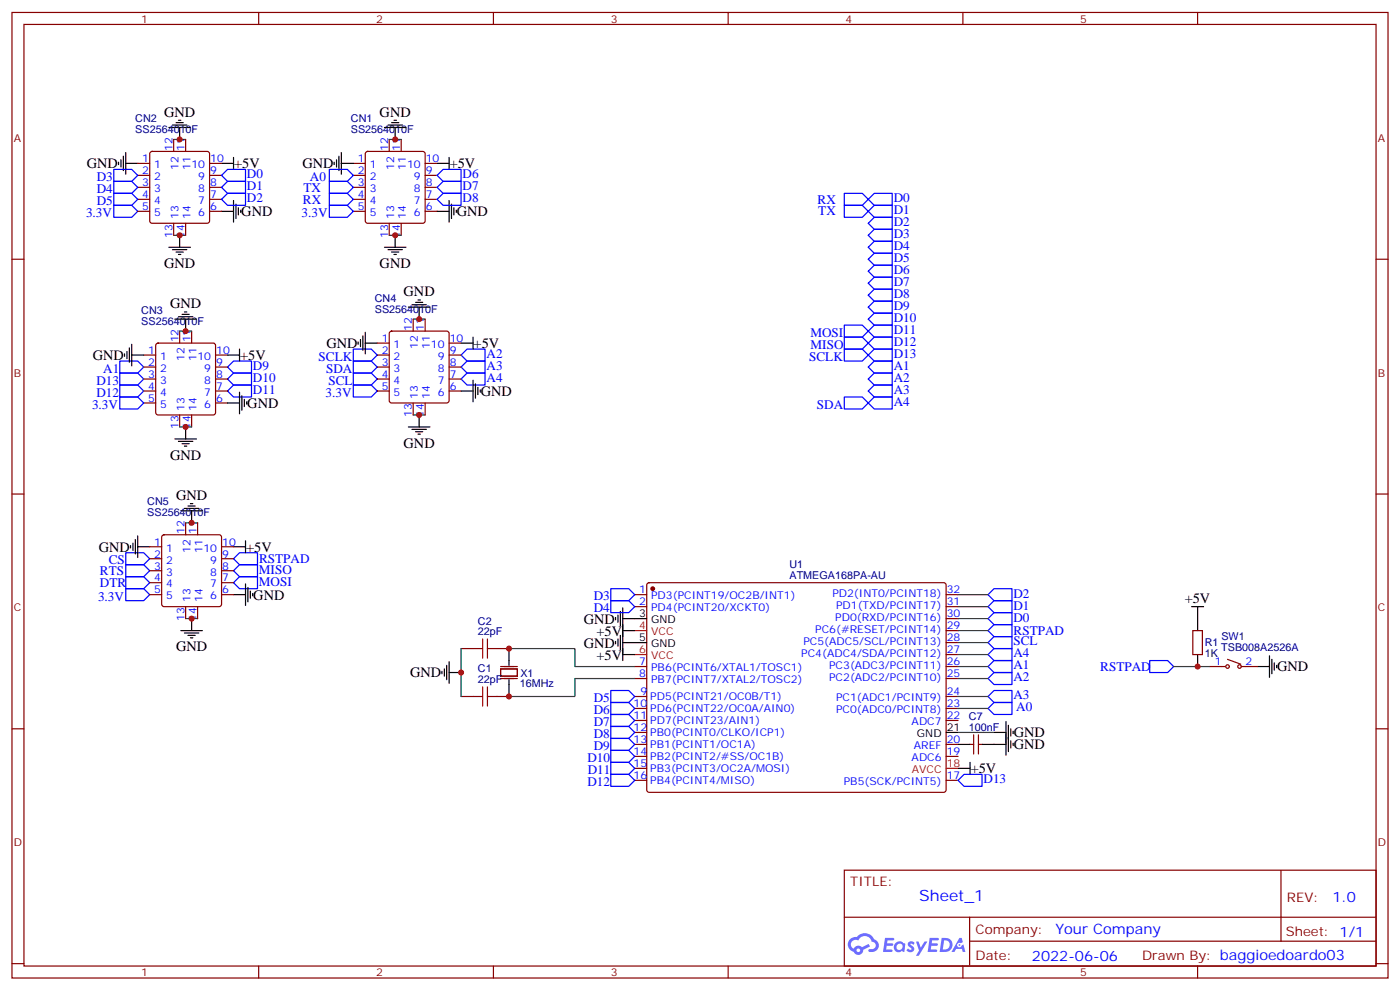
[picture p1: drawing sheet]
<svg xmlns="http://www.w3.org/2000/svg" width="412mm" height="292mm" viewBox="0 0 412 292" stroke-linecap="round" stroke-linejoin="round" font-family="sans-serif">
<g fill="none" stroke="#870000" stroke-width=".35">
<path d="M3.5 3.7h405.4v284.3h-405.4zM7.1 7.2h398.2v277.3h-398.2zM76.2 3.7v3.5M145.3 3.7v3.5M214.5 3.7v3.5M283.6 3.7v3.5M352.8 3.7v3.5M3.5 76.3h3.6M405.3 76.3h3.6M3.5 145.5h3.6M405.3 145.5h3.6M3.5 214.6h3.6"/>
<path d="M405.3 214.6h3.6M248.7 256.3h156.6v28.2h-156.6zM377.3 256.3v20.9M248.7 270.1h156.5M285.6 277.2h119.6M285.6 270.1v14.1M3.5 283.8h3.6M76.2 284.5v3.5M145.3 284.5v3.5M214.5 284.5v3.5M283.6 284.5v3.5M352.8 284.5v3.5"/>
<path d="M405.3 283.8h3.6"/>
</g>
<g fill="#5487ff">
<path d="M267.7 277.4a1.22 1.22 0 0 1 1.7 .3l-.4 .6a.47 .47 0 0 0-.3-.4 .47 .47 0 0 0-.5 .2l.1 .2a1.14 1.14 0 0 1 .8 1.7 1.14 1.14 0 0 1-1.9 0l-.2-.2 .5-.5 .7 .4a.29 .29 0 0 0 .3-.2 .29 .29 0 0 0-.2-.4 1.04 1.04 0 0 1-.6-1.7z"/>
<path d="M260.7 276.2h2.4l.3 .2-.2 .5h-1.8l-.1 .9h1.5l.3 .3-.3 .4h-1.6l-.2 1.1 1.7 .1 .2 .3-.2 .3h-2.6z"/>
<path d="M273.8 276.2h2.4l.3 .2-.1 .5h-1.8l-.2 .9h1.6l.3 .3-.4 .4h-1.6l-.1 1.1 1.7 .1 .2 .3-.2 .3h-2.6z"/>
<path d="M282.6 276.2h.7l.3 1.2-.6 .4a.69 .69 0 0 0-1 .2 .69 .69 0 0 0 .4 1 .69 .69 0 0 0 .9-.6l.5-.3 .6 2.2h-.8l-.2-.9h-1.8l-.5 .9h-.8z"/>
<path d="M269.8 277.3h.8l.6 1.8 1.1-1.8h.9l-2.6 4.2h-.8l.9-1.6z"/>
<path d="M277.4 276.2l-.6 4.1h1.3a2.11 2.11 0 0 0 2.5-2.1 2.11 2.11 0 0 0-2.5-2zM278.1 276.9a1.39 1.39 0 0 1 1.7 1.4 1.39 1.39 0 0 1-1.8 1.3h-.3z"/>
<path d="M263.7 277.8a1.54 1.54 0 0 0-.1 2.2 1.54 1.54 0 0 0 2.2 .1l.6 .2 .3-2.3-.2-.2h-.4a1.49 1.49 0 0 0-2.4 0zM264 278.8a.94 .94 0 0 1 1.8 0 .94 .94 0 0 1-1.8 0z"/>
<path d="M250.4 276.6a2.18 2.18 0 0 0 1.1 3.7 1.44 1.44 0 0 0 1.6 .9 1.44 1.44 0 0 0 1.2-1.5l2-1-.5-.7-1.9 .9a1.47 1.47 0 0 0-2.4 .5 1.39 1.39 0 0 1-.7-2 1.39 1.39 0 0 1 2-.4 2.12 2.12 0 0 1 2.2-1.3 2.12 2.12 0 0 1 1.9 1.7 1.14 1.14 0 0 1 1.1 1.4 1.14 1.14 0 0 1-1.7 .7 .43 .43 0 0 0-.5 .4 .43 .43 0 0 0 .4 .4 1.98 1.98 0 0 0 2.5-1.2 1.98 1.98 0 0 0-1.2-2.5 3.1 3.1 0 0 0-5.3-.7l-.9 .1zM252.3 279.9a.55 .55 0 0 1 1.1 0 .55 .55 0 0 1-1.1 0z"/>
<circle cx="282.6" cy="278.3" r=".26"/>
</g>
<g fill="none" stroke="#870000" stroke-width=".35">
<path d="M40.6 48.1h3.5M40.6 51.6h3.5M40.6 55.2h3.5M40.6 58.7h3.5M44.3 44.8l.5-.2h16.2l.5 .2 .2 .5v19.8l-.2 .5-.5 .2h-16.2l-.5-.3-.2-.4v-19.8zM51.2 41.1v3.5M54.7 41.1v3.5M61.7 48.1h3.6M61.7 51.6h3.6M61.7 55.2h3.6M61.7 58.7h3.6M104.1 48.1h3.5"/>
<path d="M104.1 51.6h3.5M104.1 55.2h3.5M104.1 58.7h3.5M107.8 44.8l.5-.2h16.2l.5 .2 .2 .5v19.8l-.2 .5-.5 .2h-16.2l-.5-.3-.2-.4v-19.8zM114.7 41.1v3.5M118.2 41.1v3.5M125.2 48.1h3.6M125.2 51.6h3.6M125.2 55.2h3.6M125.2 58.7h3.6M40.6 62.2h3.5M51.2 65.8v3.5"/>
<path d="M54.7 65.8v3.5M61.7 62.2h3.6M104.1 62.2h3.5M114.7 65.8v3.5M118.2 65.8v3.5M125.2 62.2h3.6M52.9 97.5v3.5M56.4 97.5v3.5M114.9 97.7l.5-.2h16.2l.5 .2 .2 .5v19.8l-.2 .5-.5 .2h-16.2l-.5-.3-.2-.4v-19.8zM121.7 94v3.5M125.2 94v3.5M42.3 104.6h3.6"/>
<path d="M42.3 108.1h3.6M42.3 111.6h3.6M42.3 115.1h3.6M42.3 118.7h3.6M46.1 101.2l.5-.2h16.2l.5 .2 .2 .5v19.8l-.2 .5-.5 .2h-16.2l-.5-.2-.2-.5v-19.8zM63.5 104.6h3.5M63.5 108.1h3.5M63.5 111.6h3.5M63.5 115.1h3.5M63.5 118.7h3.5M111.1 101h3.6M111.1 104.6h3.6"/>
<path d="M111.1 108.1h3.6M111.1 111.6h3.6M111.1 115.1h3.6M121.7 118.7v3.5M125.2 118.7v3.5M132.3 101h3.5M132.3 104.6h3.5M132.3 108.1h3.5M132.3 111.6h3.5M132.3 115.1h3.5M52.9 122.2v3.5M56.4 122.2v3.5"/>
<path d="M47.9 157.7l.4-.2h16.3l.5 .2 .2 .5v19.7l-.3 .5-.4 .2h-16.3l-.5-.2-.2-.5v-19.7zM54.7 154v3.5M58.2 154v3.5M44.1 175.1h3.5M44.1 161h3.5M44.1 164.5h3.5M44.1 168.1h3.5M44.1 171.6h3.5M54.7 178.6v3.6M58.2 178.6v3.6M65.3 175.1h3.5M65.3 161h3.5"/>
<path d="M65.3 164.5h3.5M65.3 168.1h3.5M65.3 171.6h3.5M187 175.1h3.5M187 178.6h3.5M190.7 171.8l.5-.2h86.8l.5 .2 .2 .5-.1 60.6-.6 .4h-87.1l-.4-.7v-60.3zM278.7 175.1h3.5M278.7 178.6h3.5M135.8 191h3.5M146.4 191h3.5M147.5 197h4.9v2.1h-4.9zM147.5 196.3h4.9"/>
<path d="M147.5 199.8h4.9M187 196.3h3.5M187 199.8h3.5M278.7 196.3h3.5M278.7 199.8h3.5M278.7 192.8h3.5M278.7 189.2h3.5M278.7 185.7h3.5M278.7 182.2h3.5M351.4 185.7h2.8v7.1h-2.8zM356.3 196.3h4.6M361.6 194.2l3.9 1.4"/>
<path d="M365.8 196.3h4.6M135.8 205.1h3.5M146.4 205.1h3.5M187 205.1h3.5M187 208.6h3.5M187 212.2h3.5M187 215.7h3.5M187 219.2h3.5M278.7 205.1h3.5M278.7 208.6h3.5M278.7 212.2h3.5M278.7 219.2h3.5"/>
<path d="M285.8 219.2h1M286.8 216.4v5.6M288.2 219.2h1.1M288.2 216.4v5.6M187 222.7h3.5M187 226.3h3.5M187 229.8h3.5M278.7 222.7h3.5M278.7 229.8h3.5"/>
<circle cx="361.6" cy="196.3" r=".53"/>
<circle cx="365.1" cy="196.3" r=".53"/>
</g>
<circle cx="192.3" cy="173.4" r=".53" fill="#870000" stroke="#870000" stroke-width=".35"/>
<g fill="none" stroke="#000" stroke-width=".35">
<path d="M49.7 37.5h6.4M50.8 36.8h4.2M51.9 36.1h2.1M52.6 35.4h.7M52.9 37.5v3.6M113.2 37.5h6.4M114.3 36.8h4.2M115.4 36.1h2.1M116.1 35.4h.7M116.4 37.5v3.6M34.9 47.8v.7M35.6 47.1v2.1"/>
<path d="M36.3 46v4.2M37 48.1h3.6M37 44.9v6.4M65.3 48.1h3.5M68.8 46.4v3.5M68.8 59.1v6.3M98.4 47.8v.7M99.1 47.1v2.1M99.8 46v4.2M100.5 48.1h3.6M100.5 44.9v6.4M128.8 48.1h3.5"/>
<path d="M132.3 46.4v3.5M132.3 59.1v6.3M49.7 72.8h6.4M50.8 73.5h4.2M51.9 74.2h2.1M52.6 74.9h.7M52.9 69.3v3.5M65.3 62.2h3.5M69.5 60.1v4.2M70.2 61.2v2.1M70.9 61.9v.7M113.2 72.8h6.4"/>
<path d="M114.3 73.5h4.2M115.4 74.2h2.1M116.1 74.9h.7M116.4 69.3v3.5M128.8 62.2h3.5M133 60.1v4.2M133.7 61.2v2.1M134.4 61.9v.7M51.5 94h6.4M52.6 93.3h4.2M53.6 92.6h2.1M54.3 91.9h.7"/>
<path d="M54.7 94v3.5M106.2 100v2.1M106.9 98.9v4.3M107.6 97.9v6.3M120.3 90.5h6.3M121.4 89.7h4.2M122.4 89h2.1M123.1 88.3h.7M123.5 90.5v3.5M139.3 99.3v3.5M36.7 104.2v.7M37.4 103.5v2.1"/>
<path d="M38.1 102.4v4.3M38.8 104.6h3.5M38.8 101.4v6.3M67 104.6h3.6M67 118.7h3.6M70.6 102.8v3.5M70.6 115.5v6.3M71.3 116.6v4.2M72 117.6v2.1M72.7 118.3v.7M105.5 100.7v.7M107.6 101h3.5"/>
<path d="M135.8 101h3.5M135.8 115.1h3.5M139.3 112v6.3M140.1 113v4.3M140.8 114.1v2.1M141.5 114.8v.7M51.5 129.3h6.4M52.6 130h4.2M53.6 130.7h2.1M54.3 131.4h.7M54.7 125.7v3.6M120.3 125.7h6.3"/>
<path d="M121.4 126.4h4.2M122.4 127.1h2.1M123.1 127.8h.7M123.5 122.2v3.5M39.2 159.9v2.2M39.9 158.9v4.2M40.6 157.8v6.4M53.3 150.4h6.3M54.3 149.7h4.3M55.4 149h2.1M56.1 148.3h.7M56.4 150.4v3.6"/>
<path d="M72.3 159.2v3.6M38.5 160.7v.7M40.6 161h3.5M68.8 161h3.5M68.8 175.1h3.5M72.3 171.9v6.4M73 173v4.2M73.7 174.1v2.1M74.4 174.8v.7M183.4 179v15.5M351 178.6h3.5M352.8 178.6v7.1"/>
<path d="M53.3 185.7h6.3M54.3 186.4h4.3M55.4 187.1h2.1M56.1 187.8h.7M56.4 182.2v3.5M130.2 197.7v.7M130.9 197v2.1M131.6 195.9v4.3M132.3 198h3.5M132.3 194.9v6.3M149.9 191v4.9M181.3 181.8v.7"/>
<path d="M181.3 188.9v.7M182 181.1v2.1M182 188.2v2.1M182.7 180.1v4.2M182.7 187.1v4.2M183.4 182.2h7.1M183.4 189.2h7.1M183.4 185.7h3.6M183.4 192.8h3.6M352.8 192.8v3.5M370.4 196.3h3.5M373.9 193.1v6.4"/>
<path d="M374.6 194.2v4.2M375.4 195.2v2.1M376.1 195.9v.7M149.9 200.2v4.9M278.7 215.7h3.5M282.2 219.2h3.6M289.3 219.2h7M292.8 215.7h3.5M296.3 212.5v9.9M297 213.6v7.7M297.7 214.6v2.1M297.7 218.2v2.1"/>
<path d="M298.4 215.3v.7M298.4 218.9v.7M282.2 226.3h3.6M285.8 224.5v3.5"/>
</g>
<path d="M187 185.7h3.5M187 192.8h3.5M278.7 226.3h3.5" fill="none" stroke="#f00" stroke-width=".35"/>
<path d="M139.3 191h2.9M142.2 188.2v5.6M143.6 188.2v5.6M143.6 191h2.8M139.3 205.1h2.9M142.2 202.3v5.6M143.6 205.1h2.8M143.6 202.3v5.6" fill="none" stroke="#a10000" stroke-width=".35"/>
<g fill="none" stroke="#008700" stroke-width=".35">
<path d="M51.2 41.1h3.5M114.7 41.1h3.5M51.2 69.3h3.5M114.7 69.3h3.5M52.9 97.5h3.5M121.7 94h3.5M52.9 125.7h3.5M121.7 122.2h3.5M54.7 154h3.5M282.2 178.6h8.8M282.2 175.1h8.8M54.7 182.2h3.5"/>
<path d="M135.8 191v14.1M149.9 191h19.4v5.3h17.7M187 199.8h-17.7v5.3h-19.4M282.2 199.8h8.8M282.2 192.8h8.8M282.2 196.3h8.8M282.2 182.2h8.8M282.2 185.7h8.8M282.2 189.2h8.8M345.7 196.3h10.6M282.2 215.7h10.6M282.2 205.1h8.8"/>
<path d="M282.2 208.6h8.8"/>
</g>
<g fill="none" stroke="#00f" stroke-width=".35">
<path d="M33.5 53.4h5.3l1.8 1.8-1.8 1.7h-5.3zM33.5 56.9h5.3l1.8 1.8-1.8 1.8h-5.3zM33.5 49.9h5.3l1.8 1.7-1.8 1.8h-5.3zM65.3 55.2l1.7-1.8h5.3v3.5h-5.3zM65.3 58.7l1.7-1.8h5.3v3.6h-5.3zM65.3 51.6l1.7-1.7h5.3v3.5h-5.3zM97 53.4h5.3l1.8 1.8-1.8 1.7h-5.3zM97 56.9h5.3l1.8 1.8-1.8 1.8h-5.3zM97 49.9h5.3l1.8 1.7-1.8 1.8h-5.3zM128.8 55.2l1.7-1.8h5.3v3.5h-5.3zM128.8 58.7l1.7-1.8h5.3v3.6h-5.3zM128.8 51.6l1.7-1.7h5.3v3.5h-5.3z"/>
<path d="M248.7 56.9h5.3l1.8 1.8-1.8 1.8h-5.3zM255.8 58.7l1.7-1.8h5.3v3.6h-5.3zM33.5 60.5h5.3l1.8 1.7-1.8 1.8h-5.3zM97 60.5h5.3l1.8 1.7-1.8 1.8h-5.3zM248.7 60.5h5.3l1.8 1.7-1.8 1.8h-5.3zM255.8 69.3l1.7-1.8h5.3v3.5h-5.3zM255.8 79.9l1.7-1.8h5.3v3.5h-5.3zM255.8 76.3l1.7-1.7h5.3v3.5h-5.3zM255.8 72.8l1.7-1.8h5.3v3.6h-5.3zM255.8 65.8l1.7-1.8h5.3v3.5h-5.3zM255.8 62.2l1.7-1.7h5.3v3.5h-5.3zM248.7 95.7h5.3l1.8 1.8-1.8 1.8h-5.3z"/>
<path d="M248.7 99.3h5.3l1.8 1.7-1.8 1.8h-5.3zM255.8 94l1.7-1.8h5.3v3.5h-5.3zM255.8 97.5l1.7-1.8h5.3v3.6h-5.3zM255.8 90.5l1.7-1.8h5.3v3.5h-5.3zM255.8 86.9l1.7-1.7h5.3v3.5h-5.3zM255.8 83.4l1.7-1.8h5.3v3.6h-5.3zM35.3 113.4h5.3l1.7 1.7-1.7 1.8h-5.3zM35.3 106.3h5.3l1.7 1.8-1.7 1.8h-5.3zM35.3 109.9h5.3l1.7 1.7-1.7 1.8h-5.3zM35.3 116.9h5.3l1.7 1.8-1.7 1.7h-5.3zM67 108.1l1.8-1.8h5.3v3.6h-5.3zM67 115.1l1.8-1.7h5.3v3.5h-5.3z"/>
<path d="M67 111.6l1.8-1.7h5.3v3.5h-5.3zM104.1 102.8h5.3l1.7 1.8-1.7 1.7h-5.3zM104.1 106.3h5.3l1.7 1.8-1.7 1.8h-5.3zM104.1 109.9h5.3l1.7 1.7-1.7 1.8h-5.3zM104.1 113.4h5.3l1.7 1.7-1.7 1.8h-5.3zM135.8 104.6l1.8-1.8h5.3v3.5h-5.3zM135.8 111.6l1.8-1.7h5.3v3.5h-5.3zM135.8 108.1l1.8-1.8h5.3v3.6h-5.3zM248.7 102.8h5.3l1.8 1.8-1.8 1.7h-5.3zM248.7 116.9h5.3l1.8 1.8-1.8 1.7h-5.3zM255.8 104.6l1.7-1.8h5.3v3.5h-5.3zM255.8 115.1l1.7-1.7h5.3v3.5h-5.3z"/>
<path d="M255.8 108.1l1.7-1.8h5.3v3.6h-5.3zM255.8 118.7l1.7-1.8h5.3v3.5h-5.3zM255.8 111.6l1.7-1.7h5.3v3.5h-5.3zM255.8 101l1.7-1.7h5.3v3.5h-5.3zM37 169.8h5.3l1.8 1.8-1.8 1.8h-5.3zM37 166.3h5.3l1.8 1.8-1.8 1.7h-5.3zM37 162.8h5.3l1.8 1.7-1.8 1.8h-5.3zM37 173.4h5.3l1.8 1.7-1.8 1.8h-5.3zM68.8 164.5l1.8-1.7h5.2v3.5h-5.2zM68.8 171.6l1.8-1.8h5.2v3.6h-5.2zM68.8 168.1l1.8-1.8h5.2v3.5h-5.2zM179.9 173.4h5.3l1.8 1.7-1.8 1.8h-5.3z"/>
<path d="M179.9 176.9h5.3l1.8 1.7-1.8 1.8h-5.3zM291 175.1l1.8-1.7h5.3v3.5h-5.3zM291 178.6l1.8-1.7h5.3v3.5h-5.3zM291 196.3l1.8-1.8h5.3v3.5h-5.3zM291 192.8l1.8-1.8h5.3v3.5h-5.3zM291 199.8l1.8-1.8h5.3v3.6h-5.3zM291 182.2l1.8-1.8h5.3v3.5h-5.3zM291 185.7l1.8-1.8h5.3v3.6h-5.3zM291 189.2l1.8-1.7h5.3v3.5h-5.3zM338.7 194.5h5.3l1.7 1.8-1.7 1.7h-5.3zM179.9 217.5h5.3l1.8 1.7-1.8 1.8h-5.3zM179.9 206.9h5.3l1.8 1.7-1.8 1.8h-5.3z"/>
<path d="M179.9 213.9h5.3l1.8 1.8-1.8 1.8h-5.3zM179.9 203.3h5.3l1.8 1.8-1.8 1.8h-5.3zM179.9 210.4h5.3l1.8 1.8-1.8 1.7h-5.3zM291 205.1l1.8-1.8h5.3v3.6h-5.3zM291 208.6l1.8-1.7h5.3v3.5h-5.3zM179.9 221h5.3l1.8 1.7-1.8 1.8h-5.3zM179.9 224.5h5.3l1.8 1.8-1.8 1.7h-5.3zM179.9 228h5.3l1.8 1.8-1.8 1.8h-5.3zM282.2 229.8l1.8-1.8h5.3v3.6h-5.3z"/>
</g>
<g fill="#c00">
<circle cx="149.9" cy="191" r=".88"/>
<circle cx="149.9" cy="205.1" r=".88"/>
<circle cx="135.8" cy="198" r=".88"/>
<circle cx="352.8" cy="196.3" r=".88"/>
<circle cx="56.4" cy="154" r=".88"/>
<circle cx="56.4" cy="182.2" r=".88"/>
<circle cx="123.5" cy="94" r=".88"/>
<circle cx="123.5" cy="122.2" r=".88"/>
<circle cx="54.7" cy="125.7" r=".88"/>
<circle cx="54.7" cy="97.5" r=".88"/>
<circle cx="116.4" cy="69.3" r=".88"/>
<circle cx="116.4" cy="41.1" r=".88"/>
<circle cx="52.9" cy="41.1" r=".88"/>
<circle cx="52.9" cy="69.3" r=".88"/>
</g>
<text font-size="4.6" fill="#00f" x="270.8" y="265.3">Sheet_1</text>
<g font-size="4.2">
<text x="48.3" y="34.3">GND</text>
<text x="111.8" y="34.3">GND</text>
<text x="25.6" y="49.6">GND</text>
<text x="69" y="49.6">+5V</text>
<text x="89.1" y="49.6">GND</text>
<text x="132.5" y="49.6">+5V</text>
<text x="71.1" y="63.7">GND</text>
<text x="134.6" y="63.7">GND</text>
<text x="48.3" y="78.9">GND</text>
<text x="111.8" y="78.9">GND</text>
<text x="118.9" y="87.2">GND</text>
<text x="50.1" y="90.8">GND</text>
<text x="27.3" y="106">GND</text>
<text x="70.7" y="106">+5V</text>
<text x="96.1" y="102.5">GND</text>
<text x="139.5" y="102.5">+5V</text>
<text x="141.6" y="116.6">GND</text>
<text x="72.8" y="120.1">GND</text>
<text x="118.9" y="131.8">GND</text>
<text x="50.1" y="135.4">GND</text>
<text x="51.9" y="147.2">GND</text>
<text x="29.1" y="162.4">GND</text>
<text x="72.5" y="162.4">+5V</text>
<text x="74.6" y="176.6">GND</text>
<text x="349" y="177.6">+5V</text>
<text x="172" y="183.6">GND</text>
<text x="51.9" y="191.8">GND</text>
<text x="172" y="190.7">GND</text>
<text x="175.7" y="187.2">+5V</text>
<text x="175.7" y="194.2">+5V</text>
<text x="376.2" y="197.7">GND</text>
<text x="120.8" y="199.5">GND</text>
<text x="298.6" y="220.7">GND</text>
<text x="298.6" y="217.1">GND</text>
<text x="285.9" y="227.7">+5V</text>
</g>
<g font-size="4.2" fill="#00f">
<text x="392.5" y="265.5">1.0</text>
<text x="310.9" y="275.1">Your Company</text>
<text x="304" y="282.9">2022-06-06</text>
</g>
<g font-size="3.9" fill="#00f">
<text x="28.5" y="53.3">D3</text>
<text x="72.7" y="52.5">D0</text>
<text x="91.3" y="53.4">A0</text>
<text x="136.2" y="52.5">D6</text>
<text x="28.5" y="56.8">D4</text>
<text x="72.7" y="56">D1</text>
<text x="72.7" y="59.5">D2</text>
<text x="89.2" y="59.9">RX</text>
<text x="89.4" y="56.4">TX</text>
<text x="136.2" y="56">D7</text>
<text x="136.2" y="59.5">D8</text>
<text x="240.8" y="59.9">RX</text>
<text x="263.2" y="59.5">D0</text>
<text x="25.3" y="64">3.3V</text>
<text x="28.5" y="60.4">D5</text>
<text x="88.8" y="64">3.3V</text>
<text x="241.1" y="63.5">TX</text>
<text x="263.2" y="63.1">D1</text>
<text x="263.2" y="70.1">D3</text>
<text x="263.2" y="66.6">D2</text>
<text x="263.2" y="77.2">D5</text>
<text x="263.2" y="73.7">D4</text>
<text x="263.2" y="80.7">D6</text>
<text x="263.2" y="87.8">D8</text>
<text x="263.2" y="84.2">D7</text>
<text x="263.2" y="94.8">D10</text>
<text x="263.2" y="91.3">D9</text>
<text x="238.7" y="99.3">MOSI</text>
<text x="263.2" y="98.4">D11</text>
<text x="263.2" y="101.9">D12</text>
<text x="93.9" y="106.2">SCLK</text>
<text x="143.3" y="105.4">A2</text>
<text x="238.4" y="106.3">SCLK</text>
<text x="238.8" y="102.8">MISO</text>
<text x="263.2" y="105.4">D13</text>
<text x="28.4" y="113.4">D13</text>
<text x="30.4" y="109.9">A1</text>
<text x="74.5" y="108.9">D9</text>
<text x="74.5" y="112.5">D10</text>
<text x="96.1" y="109.8">SDA</text>
<text x="96.7" y="113.3">SCL</text>
<text x="143.3" y="112.5">A4</text>
<text x="143.3" y="108.9">A3</text>
<text x="263.2" y="108.9">A1</text>
<text x="263.2" y="112.5">A2</text>
<text x="28.4" y="116.9">D12</text>
<text x="74.5" y="116">D11</text>
<text x="95.9" y="116.9">3.3V</text>
<text x="263.2" y="116">A3</text>
<text x="263.2" y="119.5">A4</text>
<text x="27.1" y="120.4">3.3V</text>
<text x="240.7" y="120.4">SDA</text>
<text x="32" y="166.2">CS</text>
<text x="76.3" y="165.9">RSTPAD</text>
<text x="29.4" y="172.8">DTR</text>
<text x="29.4" y="169.3">RTS</text>
<text x="76.3" y="172.4">MOSI</text>
<text x="76.3" y="168.9">MISO</text>
<text x="28.9" y="176.9">3.3V</text>
<text x="174.9" y="176.8">D3</text>
<text x="298.5" y="176">D2</text>
<text x="298.5" y="179.5">D1</text>
<text x="174.9" y="180.3">D4</text>
<text x="298.5" y="183">D0</text>
<text x="298.5" y="190.1">SCL</text>
<text x="298.6" y="187">RSTPAD</text>
<text x="298.5" y="197.1">A1</text>
<text x="298.5" y="193.6">A4</text>
<text x="324.1" y="197.5">RSTPAD</text>
<text x="298.5" y="200.7">A2</text>
<text x="174.9" y="206.8">D5</text>
<text x="298.5" y="206">A3</text>
<text x="299.4" y="209.5">A0</text>
<text x="174.9" y="210.3">D6</text>
<text x="174.9" y="213.8">D7</text>
<text x="174.9" y="220.9">D9</text>
<text x="174.9" y="217.4">D8</text>
<text x="173" y="224.4">D10</text>
<text x="173.2" y="228">D11</text>
<text x="173" y="231.5">D12</text>
<text x="289.7" y="230.6">D13</text>
</g>
<g font-size="3.9" fill="#800">
<text x="250.5" y="260.8">TITLE:</text>
<text x="379.1" y="265.5">REV:</text>
<text x="287.4" y="275">Company:</text>
<text x="378.7" y="275.7">Sheet: 1/1</text>
<text x="287.4" y="282.7">Date:</text>
<text x="336.4" y="282.8">Drawn By: baggioedoardo03</text>
</g>
<g font-size="3.2" fill="#800">
<text x="41.6" y="6.7">1</text>
<text x="110.8" y="6.7">2</text>
<text x="179.9" y="6.7">3</text>
<text x="249.1" y="6.7">4</text>
<text x="318.2" y="6.7">5</text>
<text x="4.1" y="41.8">A</text>
<text x="405.9" y="41.8">A</text>
<text x="4.1" y="110.9">B</text>
<text x="405.9" y="110.9">B</text>
<text x="4.1" y="180.1">C</text>
<text x="405.9" y="180.1">C</text>
<text x="4.1" y="249.2">D</text>
<text x="405.9" y="249.2">D</text>
<text x="41.6" y="287.5">1</text>
<text x="110.8" y="287.5">2</text>
<text x="179.9" y="287.5">3</text>
<text x="249.1" y="287.5">4</text>
<text x="318.2" y="287.5">5</text>
</g>
<g font-size="3.2" fill="#000080">
<text x="39.9" y="36">CN2</text>
<text x="103.4" y="36">CN1</text>
<text x="39.9" y="39.2">SS2564010F</text>
<text x="103.4" y="39.2">SS2564010F</text>
<text x="110.4" y="88.9">CN4</text>
<text x="41.6" y="95.6">SS2564010F</text>
<text x="41.6" y="92.4">CN3</text>
<text x="110.4" y="92.1">SS2564010F</text>
<text x="43.4" y="148.9">CN5</text>
<text x="43.4" y="152.1">SS2564010F</text>
<text x="232.6" y="167.4">U1</text>
<text x="232.6" y="170.5">ATMEGA168PA-AU</text>
<text x="140.8" y="183.9">C2</text>
<text x="140.8" y="187.1">22pF</text>
<text x="354.9" y="190.4">R1</text>
<text x="359.8" y="191.6">TSB008A2526A</text>
<text x="359.8" y="188.4">SW1</text>
<text x="354.9" y="193.5">1K</text>
<text x="140.8" y="201.2">22pF</text>
<text x="140.8" y="198">C1</text>
<text x="153.1" y="202.3">16MHz</text>
<text x="153.3" y="199.3">X1</text>
<text x="285.4" y="215.3">100nF</text>
<text x="285.4" y="212.2">C7</text>
</g>
<g font-size="3.2" fill="#00f">
<text x="41.9" y="47.8">1</text>
<text x="50.8" y="44.4" transform="rotate(-90 50.8 44.4)">12</text>
<text x="54.3" y="44.4" transform="rotate(-90 54.3 44.4)">11</text>
<text x="61.9" y="47.8">10</text>
<text x="105.4" y="47.8">1</text>
<text x="114.3" y="44.4" transform="rotate(-90 114.3 44.4)">12</text>
<text x="117.8" y="44.4" transform="rotate(-90 117.8 44.4)">11</text>
<text x="125.4" y="47.8">10</text>
<text x="41.9" y="51.3">2</text>
<text x="45.4" y="49.5">1</text>
<text x="45.4" y="53.1">2</text>
<text x="52.6" y="49.9" transform="rotate(-90 52.6 49.9)">12</text>
<text x="56.1" y="49.9" transform="rotate(-90 56.1 49.9)">11</text>
<text x="56.4" y="49.5">10</text>
<text x="58.4" y="53.1">9</text>
<text x="61.9" y="51.3">9</text>
<text x="105.4" y="51.3">2</text>
<text x="108.9" y="49.5">1</text>
<text x="108.9" y="53.1">2</text>
<text x="116.1" y="49.9" transform="rotate(-90 116.1 49.9)">12</text>
<text x="119.6" y="49.9" transform="rotate(-90 119.6 49.9)">11</text>
<text x="119.9" y="49.5">10</text>
<text x="121.9" y="53.1">9</text>
<text x="125.4" y="51.3">9</text>
<text x="41.9" y="54.8">3</text>
<text x="41.9" y="58.3">4</text>
<text x="45.4" y="56.6">3</text>
<text x="58.4" y="56.6">8</text>
<text x="61.9" y="58.3">7</text>
<text x="61.9" y="54.8">8</text>
<text x="105.4" y="54.8">3</text>
<text x="105.4" y="58.3">4</text>
<text x="108.9" y="56.6">3</text>
<text x="121.9" y="56.6">8</text>
<text x="125.4" y="58.3">7</text>
<text x="125.4" y="54.8">8</text>
<text x="41.9" y="61.9">5</text>
<text x="45.4" y="60.1">4</text>
<text x="45.4" y="63.6">5</text>
<text x="52.6" y="64.5" transform="rotate(-90 52.6 64.5)">13</text>
<text x="56.1" y="64.5" transform="rotate(-90 56.1 64.5)">14</text>
<text x="58.4" y="63.6">6</text>
<text x="58.4" y="60.1">7</text>
<text x="61.9" y="61.9">6</text>
<text x="105.4" y="61.9">5</text>
<text x="108.9" y="60.1">4</text>
<text x="108.9" y="63.6">5</text>
<text x="116.1" y="64.5" transform="rotate(-90 116.1 64.5)">13</text>
<text x="119.6" y="64.5" transform="rotate(-90 119.6 64.5)">14</text>
<text x="121.9" y="63.6">6</text>
<text x="121.9" y="60.1">7</text>
<text x="125.4" y="61.9">6</text>
<text x="50.8" y="70" transform="rotate(-90 50.8 70)">13</text>
<text x="54.3" y="70" transform="rotate(-90 54.3 70)">14</text>
<text x="114.3" y="70" transform="rotate(-90 114.3 70)">13</text>
<text x="117.8" y="70" transform="rotate(-90 117.8 70)">14</text>
<text x="52.6" y="100.9" transform="rotate(-90 52.6 100.9)">12</text>
<text x="56.1" y="100.9" transform="rotate(-90 56.1 100.9)">11</text>
<text x="112.5" y="100.7">1</text>
<text x="121.4" y="97.3" transform="rotate(-90 121.4 97.3)">12</text>
<text x="124.9" y="97.3" transform="rotate(-90 124.9 97.3)">11</text>
<text x="132.5" y="100.7">10</text>
<text x="43.7" y="104.2">1</text>
<text x="43.7" y="107.7">2</text>
<text x="47.2" y="106">1</text>
<text x="54.3" y="106.4" transform="rotate(-90 54.3 106.4)">12</text>
<text x="57.9" y="106.4" transform="rotate(-90 57.9 106.4)">11</text>
<text x="58.2" y="106">10</text>
<text x="63.7" y="107.7">9</text>
<text x="63.7" y="104.2">10</text>
<text x="112.5" y="104.2">2</text>
<text x="112.5" y="107.7">3</text>
<text x="116" y="102.4">1</text>
<text x="116" y="106">2</text>
<text x="123.1" y="102.8" transform="rotate(-90 123.1 102.8)">12</text>
<text x="126.6" y="102.8" transform="rotate(-90 126.6 102.8)">11</text>
<text x="127" y="102.4">10</text>
<text x="129" y="106">9</text>
<text x="132.5" y="107.7">8</text>
<text x="132.5" y="104.2">9</text>
<text x="43.7" y="111.3">3</text>
<text x="47.2" y="109.5">2</text>
<text x="47.2" y="113">3</text>
<text x="60.2" y="113">8</text>
<text x="60.2" y="109.5">9</text>
<text x="63.7" y="111.3">8</text>
<text x="112.5" y="111.3">4</text>
<text x="116" y="109.5">3</text>
<text x="116" y="113">4</text>
<text x="129" y="113">7</text>
<text x="129" y="109.5">8</text>
<text x="132.5" y="111.3">7</text>
<text x="43.7" y="114.8">4</text>
<text x="43.7" y="118.3">5</text>
<text x="47.2" y="116.6">4</text>
<text x="60.2" y="116.6">7</text>
<text x="63.7" y="118.3">6</text>
<text x="63.7" y="114.8">7</text>
<text x="112.5" y="114.8">5</text>
<text x="116" y="116.6">5</text>
<text x="123.1" y="117.4" transform="rotate(-90 123.1 117.4)">13</text>
<text x="126.6" y="117.4" transform="rotate(-90 126.6 117.4)">14</text>
<text x="129" y="116.6">6</text>
<text x="132.5" y="114.8">6</text>
<text x="47.2" y="120.1">5</text>
<text x="54.3" y="120.9" transform="rotate(-90 54.3 120.9)">13</text>
<text x="57.9" y="120.9" transform="rotate(-90 57.9 120.9)">14</text>
<text x="60.2" y="120.1">6</text>
<text x="121.4" y="122.9" transform="rotate(-90 121.4 122.9)">13</text>
<text x="124.9" y="122.9" transform="rotate(-90 124.9 122.9)">14</text>
<text x="52.6" y="126.4" transform="rotate(-90 52.6 126.4)">13</text>
<text x="56.1" y="126.4" transform="rotate(-90 56.1 126.4)">14</text>
<text x="45.4" y="160.7">1</text>
<text x="54.3" y="157.3" transform="rotate(-90 54.3 157.3)">12</text>
<text x="57.9" y="157.3" transform="rotate(-90 57.9 157.3)">11</text>
<text x="65.4" y="160.7">10</text>
<text x="45.4" y="164.2">2</text>
<text x="45.4" y="167.7">3</text>
<text x="48.9" y="162.4">1</text>
<text x="48.9" y="165.9">2</text>
<text x="56.1" y="162.8" transform="rotate(-90 56.1 162.8)">12</text>
<text x="59.6" y="162.8" transform="rotate(-90 59.6 162.8)">11</text>
<text x="59.9" y="162.4">10</text>
<text x="61.9" y="165.9">9</text>
<text x="65.4" y="167.7">8</text>
<text x="65.4" y="164.2">9</text>
<text x="45.4" y="171.2">4</text>
<text x="48.9" y="169.5">3</text>
<text x="48.9" y="173">4</text>
<text x="61.9" y="173">7</text>
<text x="61.9" y="169.5">8</text>
<text x="65.4" y="171.2">7</text>
<text x="45.4" y="174.8">5</text>
<text x="48.9" y="176.5">5</text>
<text x="56.1" y="177.3" transform="rotate(-90 56.1 177.3)">13</text>
<text x="59.6" y="177.3" transform="rotate(-90 59.6 177.3)">14</text>
<text x="61.9" y="176.5">6</text>
<text x="65.4" y="174.8">6</text>
<text x="188.3" y="174.8">1</text>
<text x="188.3" y="178.3">2</text>
<text x="191.8" y="176.5">PD3(PCINT19/OC2B/INT1)</text>
<text x="245.2" y="175.8">PD2(INT0/PCINT18)</text>
<text x="246.3" y="179.4">PD1(TXD/PCINT17)</text>
<text x="278.9" y="178.3">31</text>
<text x="278.9" y="174.8">32</text>
<text x="54.3" y="182.9" transform="rotate(-90 54.3 182.9)">13</text>
<text x="57.9" y="182.9" transform="rotate(-90 57.9 182.9)">14</text>
<text x="191.8" y="180.1">PD4(PCINT20/XCKT0)</text>
<text x="246" y="182.9">PD0(RXD/PCINT16)</text>
<text x="278.9" y="185.3">29</text>
<text x="278.9" y="181.8">30</text>
<text x="236.7" y="189.9">PC5(ADC5/SCL/PCINT13)</text>
<text x="240.1" y="186.4">PC6(#RESET/PCINT14)</text>
<text x="278.9" y="188.9">28</text>
<text x="188.3" y="195.9">7</text>
<text x="191.8" y="197.7">PB6(PCINT6/XTAL1/TOSC1)</text>
<text x="236" y="193.5">PC4(ADC4/SDA/PCINT12)</text>
<text x="244.2" y="197">PC3(ADC3/PCINT11)</text>
<text x="278.9" y="195.9">26</text>
<text x="278.9" y="192.4">27</text>
<text x="357.8" y="195.9">1</text>
<text x="366.9" y="195.9">2</text>
<text x="188.3" y="199.5">8</text>
<text x="191.8" y="201.2">PB7(PCINT7/XTAL2/TOSC2)</text>
<text x="244.2" y="200.5">PC2(ADC2/PCINT10)</text>
<text x="278.9" y="199.5">25</text>
<text x="186.6" y="208.3">10</text>
<text x="188.7" y="204.8">9</text>
<text x="191.6" y="206.2">PD5(PCINT21/OC0B/T1)</text>
<text x="191.6" y="209.7">PD6(PCINT22/OC0A/AIN0)</text>
<text x="246.3" y="206.5">PC1(ADC1/PCINT9)</text>
<text x="278.9" y="208.3">23</text>
<text x="278.9" y="204.8">24</text>
<text x="186.6" y="211.8">11</text>
<text x="186.6" y="215.3">12</text>
<text x="191.6" y="213.2">PD7(PCINT23/AIN1)</text>
<text x="246.3" y="210">PC0(ADC0/PCINT8)</text>
<text x="268.5" y="213.6">ADC7</text>
<text x="278.9" y="211.8">22</text>
<text x="186.6" y="218.9">13</text>
<text x="191.6" y="216.7">PB0(PCINT0/CLKO/ICP1)</text>
<text x="191.6" y="220.3">PB1(PCINT1/OC1A)</text>
<text x="269.2" y="220.6">AREF</text>
<text x="278.9" y="218.9">20</text>
<text x="186.6" y="222.4">14</text>
<text x="186.6" y="225.9">15</text>
<text x="191.6" y="223.8">PB2(PCINT2/#SS/OC1B)</text>
<text x="191.6" y="227.3">PB3(PCINT3/OC2A/MOSI)</text>
<text x="268.5" y="224.2">ADC6</text>
<text x="278.9" y="222.4">19</text>
<text x="186.6" y="229.4">16</text>
<text x="191.6" y="230.9">PB4(PCINT4/MISO)</text>
<text x="248.6" y="231.2">PB5(SCK/PCINT5)</text>
<text x="278.9" y="229.4">17</text>
</g>
<g font-size="3.2">
<text x="188.3" y="181.8">3</text>
<text x="191.8" y="183.6">GND</text>
<text x="188.3" y="188.9">5</text>
<text x="191.8" y="190.6">GND</text>
<text x="278.9" y="215.3">21</text>
<text x="270.1" y="217.1">GND</text>
</g>
<g font-size="3.2" fill="#f00">
<text x="188.3" y="185.3">4</text>
<text x="191.8" y="187.1">VCC</text>
<text x="188.3" y="192.4">6</text>
<text x="191.8" y="194.2">VCC</text>
<text x="268.6" y="227.7">AVCC</text>
<text x="278.9" y="225.9">18</text>
</g>
</svg>
